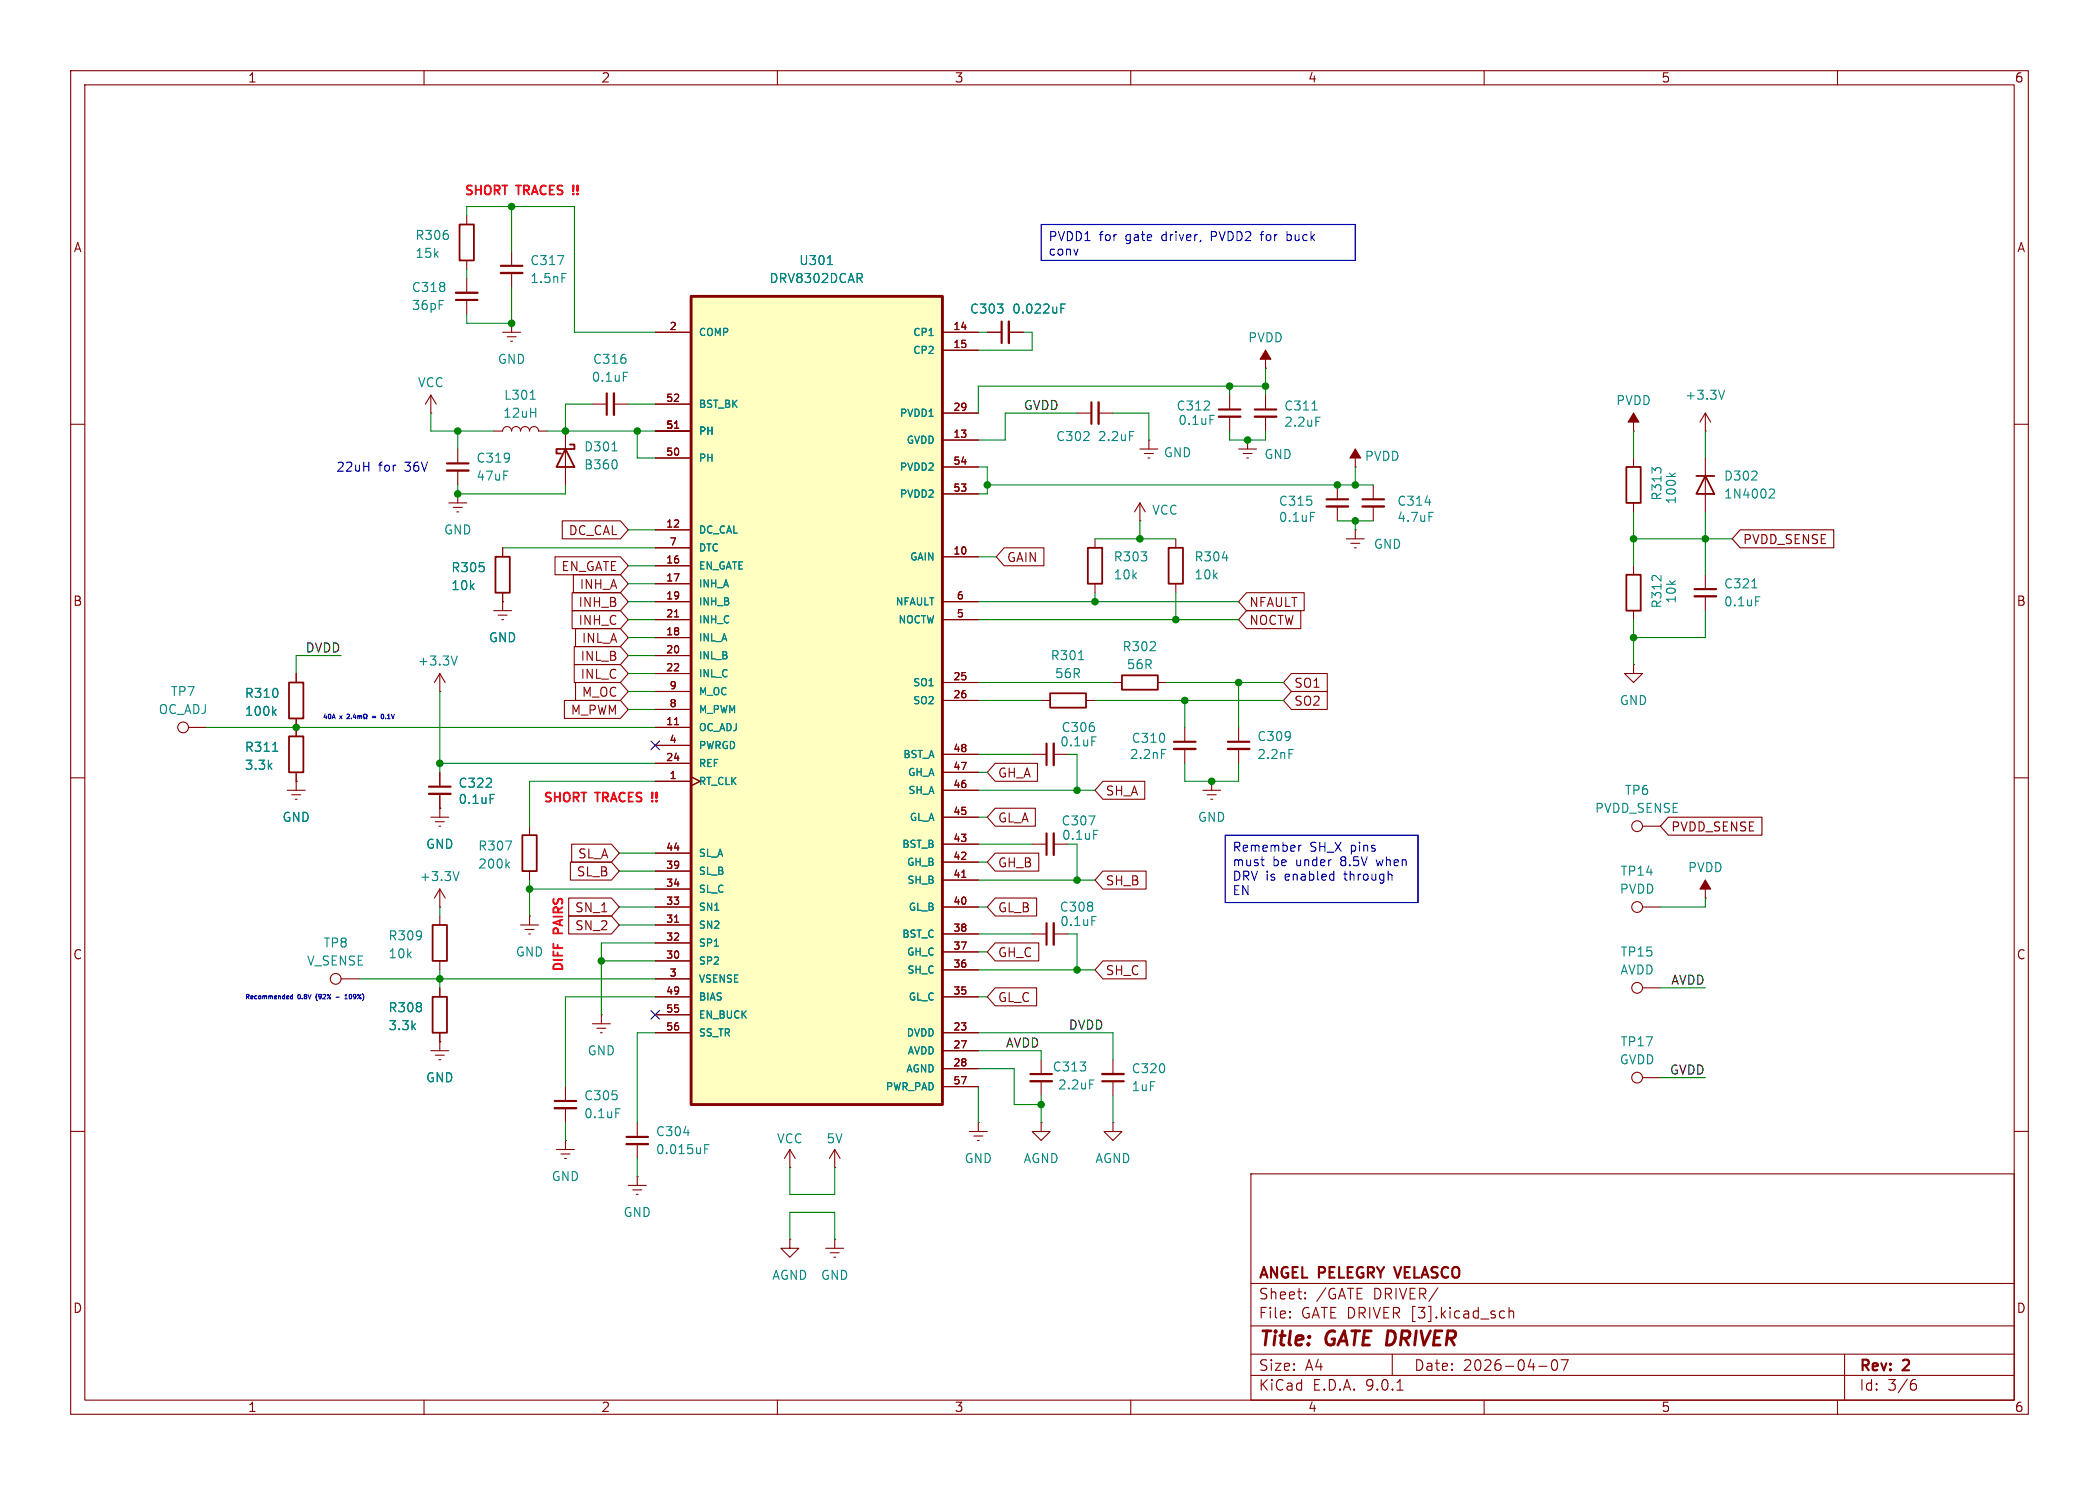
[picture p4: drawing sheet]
<svg xmlns="http://www.w3.org/2000/svg" width="297mm" height="210mm" viewBox="0 0 297 210" stroke-linecap="round" stroke-linejoin="round" font-family="sans-serif">
<path d="M0 0h297v210h-297z" fill="#fff" stroke="#fff" stroke-width=".14"/>
<g fill="none" stroke="#840000" stroke-width=".15">
<path d="M10 10h277v190h-277zM12 12h273v186h-273zM60 10v2M110 10v2M160 10v2M210 10v2M260 10v2M241.3 58.4l-.8 1.3M241.3 58.4l.8 1.3M241.3 58.4v2.6M10 60h2M63.5 71.1h2.5"/>
<path d="M64.1 71.8h1.3M64.6 72.4h.3M64.8 69.9h.1M64.8 63.5v2M64.8 66.5v2.1M64.8 69.9v1.2M231.1 64.8v1.2M231.1 71.1v1.3M241.3 61h.1M285 60h2M231.1 94v1.3h1.3l-1.3 1.2-1.2-1.2h1.2M231.1 94h.1"/>
<path d="M10 110h2M26.7 102.9h2.5M61 115.6h2.5M61.6 116.2h1.3M62.1 116.8h.3M62.2 114.3h.1M62.2 114.3v1.3M285 110h2M62.2 129.5v1.3M62.2 135.9v1.3M62.2 139.7v1.3M73.7 130.8h2.5"/>
<path d="M74.3 131.4h1.3M74.8 132.1h.3M74.9 129.5h.1M74.9 129.5v1.3M232.4 128.3h2.5M61 148.6h2.5M61.6 149.2h1.3M62.1 149.9h.3M62.2 147.3h.1M62.2 146.1v2.5M90.2 158.8v2M10 160h2"/>
<path d="M78.7 162.6h2.6M79.4 163.2h1.2M79.9 163.8h.2M80 161.3h.1M80 161.3v1.3M90.2 161.8v2M177 166h108v32h-108zM285 160h2M60 198v2M110 198v2M160 198v2M177 194.5h108"/>
<path d="M177 191.5h108M177 187.5h108M177 181.5h108M182.5 186.3h.1l-.1 .1M182.5 186.3v.1M182.5 185.5v.1M182.5 185.5h.1l-.1 .1M184.7 183.6v.1M184.7 183.6h-.1l.1 .1M184.7 182.8v.1M184.7 182.8h-.1l.1 .1M197 191.5v3"/>
<path d="M197.7 196.6h.8M210 198v2M212.5 185.4l.4 .1M212.9 186.3l-.4 .1M213.5 185.5a.37 .37 0 0 1 .7 .1v.8M213.5 184.9v1.5M217.7 193.2h1.2M219.7 192.4a.36 .36 0 0 1 .3-.1 .36 .36 0 0 1 .3 .3 .77 .77 0 0 1-.4 1.2 .91 .91 0 0 1-.2-1.4zM220.9 192.3h1l-.7 1.5M260 198v2M261 191.5v6.5M270.6 195.7h.4l.2 .3-.1 .5-.2 .1h-.3"/>
<path d="M271 195.1l-.4 .1"/>
<circle cx="25.9" cy="102.9" r=".76"/>
<circle cx="231.6" cy="128.3" r=".76"/>
</g>
<path d="M63.2 65.5h3.1M88.6 160.8h3.1M197.3 179.2l.5 1.5" fill="none" stroke="#840000" stroke-width=".3"/>
<path d="M63.2 66.5h3.1M88.6 161.8h3.1" fill="none" stroke="#840000" stroke-width=".33"/>
<path d="M244 55.2l-.4 1.3M236.2 66.9l.5 .5M237.1 66.9l-.5 .4M96.8 160.2h.7M99.7 162.5h.4M99.7 161.9h.6" fill="none" stroke="#008484" stroke-width=".15"/>
<path d="M230.1 66h2.1v5.1h-2.1zM61.2 130.8h2v5.1h-2zM61.2 141h2v5.1h-2z" fill="none" stroke="#840000" stroke-width=".25"/>
<path d="M97.8 41.9h35.5v114.3h-35.5z" fill="#ffffc2"/>
<path d="M97.8 41.9h35.5v114.3h-35.5z" fill="none" stroke="#840000" stroke-width=".41"/>
<g fill="none" stroke="#840000" stroke-width=".15">
<path d="M66 30.5v1.3M66 36.8v1.3M66 39.4v2M72.4 35.6v2M72.4 38.6v2M61 58.4h.1M61 55.9l-.8 1.3M61 55.9l.7 1.3M61 55.9v2.5M66 42.4v2.1M71.1 47h2.6M71.8 47.6h1.2"/>
<path d="M72.3 48.3h.2M72.4 45.7h.1M72.4 45.7v1.3M83.8 57.2h2.1M86.9 57.2h2M92.7 47h5.1M92.7 57.2h5.1M133.3 47h5.1M133.3 58.4h5.1M133.3 49.5h5.1M139.7 47h2M142.7 47h2.1"/>
<path d="M152.4 58.4h2M155.4 58.4h2.1M174 55.9v2M174 58.9v2.1M179.1 52.1h.1M179.1 49.5v2.6M179.1 55.9v2M179.1 58.9v2.1M231.1 58.4v2.6M69.8 61h1.3a.64 .64 0 0 1 .7-.7 .64 .64 0 0 1 .6 .7 .64 .64 0 0 1 .6-.7 .64 .64 0 0 1 .7 .7 .64 .64 0 0 1 .6-.7 .64 .64 0 0 1 .6 .7 .64 .64 0 0 1 .7-.7 .64 .64 0 0 1 .6 .7h1.3M71.1 77.5v1.2M78.5 78.7h9.3l1.1 1.3-1.1 1.3h-9.3z"/>
<path d="M79.6 73.7h8.2l1.1 1.2-1.1 1.3h-8.2zM80 61v7.6M92.7 61h5.1M92.7 64.8h5.1M92.7 74.9h5.1M92.7 77.5h5.1M95.4 60.6h.6M133.3 78.7h5.1M133.3 62.2h5.1M133.3 66h5.1M133.3 69.9h5.1M142.1 77.5h5.6v2.5h-5.6l-1.1-1.3z"/>
<path d="M154.9 76.2v1.3M161.3 73.7h.1M161.3 71.1l-.8 1.3M161.3 71.1l.8 1.3M161.3 71.1v2.6M161.3 63.5h2.5M161.9 64.1h1.3M162.4 64.8h.3M162.6 62.2h.1M162.6 62.2v1.3M166.4 76.2v1.3M175.3 63.5h2.5"/>
<path d="M175.9 64.1h1.3M176.4 64.8h.3M176.5 62.2h.1M176.5 62.2v1.3M189.2 68.6v2M189.2 71.6v2.1M190.5 76.2h2.5M191.1 76.8h1.3M191.6 77.5h.3M191.8 74.9h.1M191.8 66h.1M191.8 63.5v2.5"/>
<path d="M191.8 74.9v1.3M194.3 68.6v2M194.3 71.6v2.1M231.1 61h.1M241.3 64.8v7.6M41.9 95.3v1.2M62.2 97.8h.1M62.2 95.3l-.7 1.2M62.2 95.3l.8 1.2M62.2 95.3v2.5M69.8 86.4h2.6M70.5 87h1.3"/>
<path d="M71 87.6h.2M71.1 85.1h.1M71.1 83.8v2.6M79.9 99.1h7.9l1.1 1.2-1.1 1.3h-7.9zM81 86.4h6.8l1.1 1.2-1.1 1.3h-6.8zM81 83.8h6.8l1.1 1.3-1.1 1.3h-6.8zM81.1 81.3h6.7l1.1 1.3-1.1 1.2h-6.7zM81.3 94h6.5l1.1 1.3-1.1 1.2h-6.5zM81.3 91.4h6.5l1.1 1.3-1.1 1.3h-6.5zM81.4 88.9h6.4l1.1 1.3-1.1 1.2h-6.4zM81.4 96.5h6.4l1.1 1.3-1.1 1.3h-6.4zM92.7 80h5.1"/>
<path d="M92.7 82.6h5.1M92.7 85.1h5.1M92.7 87.6h5.1M92.7 90.2h5.1M92.7 92.7h5.1M92.7 95.3h5.1M92.7 97.8h5.1M95.4 87.2h.6M133.3 85.1h5.1M133.3 87.6h5.1M133.3 96.5h5.1M133.3 99.1h5.1"/>
<path d="M147.3 99.1h1.3M153.7 99.1h1.2M154.9 82.6v1.2M157.5 96.5h1.2M163.8 96.5h1.3M166.4 82.6v1.2M176.4 86.4h7.7v2.5h-7.7l-1.1-1.3zM176.4 83.8h8.1v2.6h-8.1l-1.1-1.3zM182.7 97.8h5.1v2.5h-5.1l-1.1-1.2zM182.7 95.2h5.1v2.6h-5.1l-1.1-1.3zM231.1 80v1.3M231.1 86.4v1.2"/>
<path d="M241.3 81.3v2M241.3 84.3v2.1M40.6 111.8h2.6M41.3 112.4h1.2M41.8 113h.2M41.9 110.5h.1M41.9 101.6v2.5M41.9 109.2v2.6M62.2 114.3h.1M62.2 109.2v2.1M62.2 112.3v2M74.9 116.8v1.3"/>
<path d="M80.9 119.4h5.6l1.1 1.3-1.1 1.2h-5.6zM92.7 100.3h5.1M92.7 102.9h5.1M92.7 105.4h5.1M92.7 108h5.1M92.7 110.5h5.1M95.4 102.5h.6M97.8 109.9l1.3 .6-1.3 .6M133.3 109.2h5.1M133.3 115.6h5.1M133.3 106.7h5.1M133.3 111.8h5.1"/>
<path d="M133.3 119.4h5.1M140.8 114.3h5.7v2.5h-5.7l-1.1-1.2zM140.8 107.9h6v2.6h-6l-1.1-1.3zM146 106.7h2.1M146 119.4h2.1M149.1 106.7h2M149.1 119.4h2M156.1 110.5h5.9v2.5h-5.9l-1.2-1.2zM167.6 102.9v2M167.6 105.9v2.1M170.2 111.8h2.5M170.8 112.4h1.3"/>
<path d="M171.3 113h.3M171.4 110.5h.1M171.4 110.5v1.3M175.3 102.9v2M175.3 105.9v2.1M232.4 116.8h2.5M48.3 138.4h2.5M62.2 128.3h.1M62.2 125.7v2.6M62.2 139.7v1.3M62.2 125.7l-.7 1.3M62.2 125.7l.8 1.3"/>
<path d="M74.9 123.2v1.3M80.5 127h6l1.1 1.3-1.1 1.2h-6zM80.5 129.5h6l1.1 1.3-1.1 1.3h-6zM80.7 121.9h5.8l1.1 1.3-1.1 1.3h-5.8zM92.7 138.4h5.1M92.7 128.3h5.1M92.7 120.7h5.1M92.7 123.2h5.1M92.7 125.7h5.1M92.7 130.8h5.1M92.7 133.4h5.1M92.7 135.9h5.1"/>
<path d="M95.4 130.4h.6M133.3 121.9h5.1M133.3 128.3h5.1M133.3 134.6h5.1M133.3 124.5h5.1M133.3 132.1h5.1M133.3 137.2h5.1M136.1 124.1h.6M140.8 133.3h6.2v2.6h-6.2l-1.1-1.3zM140.8 139.7h5.9v2.5h-5.9l-1.1-1.2zM140.8 120.6h6.2v2.6h-6.2l-1.1-1.3zM140.8 127h5.9v2.5h-5.9l-1.1-1.2z"/>
<path d="M146 132.1h2.1M149.1 132.1h2M156.1 123.2h6.1v2.5h-6.1l-1.2-1.2zM156.1 135.9h6.1v2.5h-6.1l-1.2-1.2zM232.4 139.7h2.5M241.3 127h.1M241.3 124.5v2.5M62.2 147.3h.1M62.2 146.1v1.2M80 153.7v2M80 156.7v2.1M83.8 144.8h2.6"/>
<path d="M84.5 145.4h1.2M85 146.1h.2M85.1 143.5h.1M85.1 143.5v1.3M92.7 141h5.1M92.7 143.5h5.1M92.7 146.1h5.1M133.3 141h5.1M133.3 146.1h5.1M133.3 148.6h5.1M133.3 151.1h5.1M133.3 153.7h5.1"/>
<path d="M138.4 158.8h.1M138.4 158.8v1.2M147.3 158.8v1.2h1.3l-1.3 1.3-1.3-1.3h1.3M147.3 158.8h.1M147.3 149.9v2M147.3 152.9v2M157.5 158.8v1.2h1.2l-1.2 1.3-1.3-1.3h1.3M157.5 158.8h.1M157.5 149.9v2M157.5 152.9v2M232.4 152.4h2.5M88.9 167.6h2.5"/>
<path d="M89.5 168.3h1.3M90 168.9h.3M90.2 166.4h.1M90.2 166.4v1.2M111.8 175.3v1.2h1.2l-1.2 1.3-1.3-1.3h1.3M111.8 175.3h.1M111.8 165.1h.1M111.8 162.6l-.8 1.2M111.8 162.6l.7 1.2M111.8 162.6v2.5M116.8 176.5h2.6M117.5 177.2h1.2"/>
<path d="M118 177.8h.2M118.1 165.1h.1M118.1 175.3h.1M118.1 162.6l-.8 1.2M118.1 162.6l.8 1.2M118.1 162.6v2.5M118.1 175.3v1.2M137.2 160h2.5M137.8 160.7h1.3M138.3 161.3h.3"/>
<circle cx="231.6" cy="116.8" r=".76"/>
<circle cx="47.5" cy="138.4" r=".76"/>
<circle cx="231.6" cy="139.7" r=".76"/>
<circle cx="231.6" cy="152.4" r=".76"/>
</g>
<g fill="none" stroke="#008484" stroke-width=".15">
<path d="M78.9 36.1h.9l-.6 1.3M79.5 38.7h.6M117.1 37.4h.7M75 56.5h.7M88.2 52.6h.6M150.1 43.6h.4M150.1 43h.6M171.2 58.7h.6M185.7 58h.7M186.2 59h.6M86.6 63.8h.7M87.2 65.2l.1 .3-.1 .7"/>
<path d="M159.8 61h.6M173 78.9h.7M185.4 72.5h.6M201.7 71h.7M202.2 72.5h.6M250.5 69.2h.5l.1 .3-.1 .2-.7 .7h.8M64.7 92.8l-.4 1.3M152.6 93.3h.7M247.9 83.1h.7M248.4 84.4h.6M38.6 106.2h.7M38.7 100.7l.4 .5"/>
<path d="M39.1 100.3l-.5 .5M69.4 112.3h.6M71.5 118.9h.9l-.6 1.3M154.1 115.4h.8l-.5 1.3M154.5 104.2h.6M154.8 117.4h.6M164.4 106h.6M182.4 106h.6M65 123.3l-.5 1.2M71.7 122.3l.4 .5M72.1 121.9l-.5 .5M154.5 129.6h.6"/>
<path d="M87.1 156.8h.6M154.2 152.7h.6"/>
</g>
<g fill="#840000" stroke="#840000" stroke-width=".15">
<path d="M231.1 58.4l.8 1.3h-1.5z"/>
<path d="M179.1 49.5l.7 1.3h-1.5z"/>
<path d="M191.8 63.5l.7 1.3h-1.5z"/>
<path d="M241.3 124.5l.8 1.2h-1.6z"/>
</g>
<g fill="none" stroke="#840000" stroke-width=".25">
<path d="M65 31.8h2.1v5h-2.1zM70.1 78.7h2v5.1h-2zM80 63.5l1.3 2.5h-2.6zM80.6 62.9h.7v.6h-2.6v.6h.7M153.9 77.5h2.1v5.1h-2.1zM165.4 77.5h2v5.1h-2zM240 67.3h2.6M241.3 67.3l1.3 2.6h-2.6zM40.9 96.5h2v5.1h-2zM148.6 98h5.1v2.1h-5.1zM158.7 95.5h5.1v2h-5.1zM230.1 81.3h2.1v5.1h-2.1z"/>
<path d="M40.9 104.1h2v5.1h-2zM73.9 118.1h2v5.1h-2z"/>
</g>
<g fill="none" stroke="#840000" stroke-width=".3">
<path d="M70.9 37.6h3M64.5 42.4h3.1M85.9 55.6v3.1M141.7 45.5v3M154.4 56.9v3M172.5 57.9h3M177.5 57.9h3.1M187.7 70.6h3.1M192.8 70.6h3M239.8 83.3h3M60.7 111.3h3.1M148.1 105.2v3"/>
<path d="M148.1 117.9v3M166.1 104.9h3.1M173.7 104.9h3.1M148.1 130.6v3M78.5 155.7h3M145.8 151.9h3M156 152.9h3"/>
</g>
<g fill="none" stroke="#840000" stroke-width=".33">
<path d="M70.9 38.6h3M64.5 41.4h3.1M86.9 55.6v3.1M142.7 45.5v3M155.4 56.9v3M172.5 58.9h3M177.5 58.9h3.1M187.7 71.6h3.1M192.8 71.6h3M239.8 84.3h3M60.7 112.3h3.1M149.1 105.2v3"/>
<path d="M149.1 117.9v3M166.1 105.9h3.1M173.7 105.9h3.1M149.1 130.6v3M78.5 156.7h3M145.8 152.9h3M156 151.9h3"/>
</g>
<path d="M246.2 74.9h13.3v2.6h-13.3l-1.1-1.3zM236.1 115.6h13.2v2.5h-13.2l-1.2-1.3z" fill="none" stroke="#840000" stroke-width=".16"/>
<g fill="none" stroke="#008400" stroke-width=".15">
<path d="M66 30.5v-1.3h15.3v17.8h11.4M66 38.1v1.3M72.4 29.2v6.4M61 58.4v2.6h8.8M72.4 40.6v5.1h-6.4v-1.2M83.8 57.2h-3.8v3.8M88.9 57.2h3.8M138.4 47h1.3M144.8 47h1.2v2.5h-7.6M152.4 58.4h-10.2v3.8h-3.8M157.5 58.4h5.1v3.8M174 54.6v1.3"/>
<path d="M179.1 54.6h-40.7v3.8M179.1 52.1v3.8M64.8 61v2.5M64.8 68.6v1.3h15.2v-1.3M71.1 77.5h21.6M77.5 61h15.2M88.9 74.9h3.8M90.2 61v3.8h2.5M138.4 66h1.3v3.9h-1.3M138.4 78.7h2.6M139.7 68.6h54.6M154.9 76.2h11.5"/>
<path d="M161.3 73.7v2.5M174 61v1.2h5.1v-1.2M189.2 73.7h5.1M191.8 66v2.6M191.8 73.7v1.2M231.1 61v3.8M231.1 72.4v7.6M231.1 76.2h14M241.3 61v3.8M241.3 72.4v8.9M48.3 92.7h-6.4v2.6M62.2 97.8v11.4"/>
<path d="M88.9 92.7h3.8M88.9 80h3.8M88.9 85.1h3.8M88.9 90.2h3.8M88.9 87.6h3.8M88.9 82.6h3.8M88.9 97.8h3.8M88.9 95.3h3.8M138.4 85.1h36.9M138.4 87.6h36.9M138.4 96.5h19.1M138.4 99.1h8.9"/>
<path d="M154.9 99.1h26.7M154.9 83.8v1.3M165.1 96.5h16.5M166.4 83.8v3.8M167.6 99.1v3.8M175.3 96.5v6.4M231.1 87.6v6.4M241.3 86.4v3.8h-10.2M29.2 102.9h63.5M62.2 108h30.5M88.9 100.3h3.8M92.7 110.5h-17.8v6.3"/>
<path d="M138.4 111.8h16.5M138.4 115.6h1.3M138.4 106.7h7.6M138.4 109.2h1.3M138.4 119.4h7.6M151.1 106.7h1.3v5.1M152.4 119.4v5.1M167.6 108v2.5h7.7v-2.5M50.8 138.4h41.9M62.2 128.3v1.2M62.2 137.2v2.5M74.9 125.7h17.8"/>
<path d="M74.9 124.5v5M85.1 135.9h7.6M87.6 130.8h5.1M87.6 120.7h5.1M87.6 128.3h5.1M87.6 123.2h5.1M92.7 133.4h-7.6v10.1M138.4 137.2h16.5M138.4 134.6h1.3M138.4 128.3h1.3M138.4 132.1h7.6M138.4 124.5h16.5"/>
<path d="M138.4 121.9h1.3M151.1 132.1h1.3v5.1M234.9 139.7h6.4M241.3 127v1.3h-6.4M80 158.8v2.5M92.7 141h-12.7v12.7M92.7 146.1h-2.5v12.7M138.4 141h1.3M138.4 146.1h19.1v3.8M138.4 148.6h8.9v1.3M138.4 151.1h5.1v5.1h3.8M138.4 153.7v5.1"/>
<path d="M147.3 154.9v3.9M157.5 154.9v3.9M234.9 152.4h6.4M90.2 163.8v2.6M111.8 165.1v3.8h6.3v-3.8M111.8 175.3v-3.8h6.3v3.8"/>
</g>
<path d="M92.1 104.8l1.2 1.2M93.3 104.8l-1.2 1.2M92.1 142.9l1.2 1.2M93.3 142.9l-1.2 1.2" fill="none" stroke="#000084" stroke-width=".15"/>
<g fill="none" stroke="#0000c2" stroke-width=".15">
<path d="M147.3 31.8h44.5v5h-44.5zM178.3 33.2h.5M178.6 32.8l-.1 1.2M182.1 32.8v1.2M182.1 34h.4M182.5 33.2h-.4M49.1 101.1l.2-.1 .2 .2-.4 .4h.4M49.7 101.6h.1M50.1 101l-.1 .4h.4M50.3 101.2v.4M50.6 101.2v.4M50.6 101.3l.2-.1 .1 .1"/>
<path d="M50.9 101.3l.2-.1 .1 .4M50.9 101.3v.3M51.5 101.6h.1v-.1a.27 .27 0 0 1-.1-.4 .27 .27 0 0 1 .3-.1l.1 .3-.1 .3h.1M52.7 101.3h.5M52.7 101.5h.5M53.9 101.2l.2-.2a.36 .36 0 0 1 0 .6M54.6 101.6h.1M173.4 118.1h27.3v9.5h-27.3zM183.8 119.5v.9M184.1 119.5l-.2 .1-.1 .2M178.4 121.6h.5M178.6 122.4h.3"/>
<path d="M188.6 123.6l.1 .1M188.7 123.2v1.3M188.7 124.4l-.1 .1M40.8 140.9v.1h-.3M41.4 140.6v.7M41.4 140.9l-.2-.1-.1 .2v.2h.3M44.9 140.5a.74 .74 0 0 0 0 1M47.5 141h.5M48.8 141.3h.4M48.8 140.8l.2-.2v.7M49.6 140.6a.34 .34 0 0 0-.2 .3 .34 .34 0 0 0 .2 .4M51.3 140.5v.1"/>
</g>
<g fill="#008400" stroke="#008400" stroke-width=".15">
<circle cx="64.8" cy="69.9" r=".46"/>
<circle cx="90.2" cy="61" r=".46"/>
<circle cx="41.9" cy="102.9" r=".46"/>
<circle cx="62.2" cy="138.4" r=".46"/>
<circle cx="74.9" cy="125.7" r=".46"/>
<circle cx="62.2" cy="108" r=".46"/>
<circle cx="72.4" cy="29.2" r=".46"/>
<circle cx="80" cy="61" r=".46"/>
<circle cx="72.4" cy="45.7" r=".46"/>
<circle cx="64.8" cy="61" r=".46"/>
<circle cx="85.1" cy="135.9" r=".46"/>
<circle cx="147.3" cy="156.2" r=".46"/>
<circle cx="152.4" cy="137.2" r=".46"/>
<circle cx="179.1" cy="54.6" r=".46"/>
<circle cx="174" cy="54.6" r=".46"/>
<circle cx="191.8" cy="68.6" r=".46"/>
<circle cx="189.2" cy="68.6" r=".46"/>
<circle cx="231.1" cy="76.2" r=".46"/>
<circle cx="231.1" cy="90.2" r=".46"/>
<circle cx="241.3" cy="76.2" r=".46"/>
<circle cx="176.5" cy="62.2" r=".46"/>
<circle cx="161.3" cy="76.2" r=".46"/>
<circle cx="175.3" cy="96.5" r=".46"/>
<circle cx="167.6" cy="99.1" r=".46"/>
<circle cx="139.7" cy="68.6" r=".46"/>
<circle cx="166.4" cy="87.6" r=".46"/>
<circle cx="154.9" cy="85.1" r=".46"/>
<circle cx="152.4" cy="111.8" r=".46"/>
<circle cx="171.4" cy="110.5" r=".46"/>
<circle cx="152.4" cy="124.5" r=".46"/>
<circle cx="191.8" cy="73.7" r=".46"/>
</g>
<g font-size="2.8" fill="#840000">
<text x="178" y="190.9">Title:</text>
<text x="187.7" y="190.9">GATE DRIVER</text>
</g>
<g font-size="2.1" fill="#840000">
<text x="178" y="184">Sheet:</text>
<text x="178" y="181.2">ANGEL PELEGRY</text>
<text x="186.2" y="184">/GATE</text>
<text x="194.4" y="184">DRIVER/</text>
<text x="198.1" y="181.2">VELASCO</text>
<text x="178" y="186.7">File:</text>
<text x="184.1" y="186.7">GATE DRIVER [3].kicad_sch</text>
<text x="178" y="196.9">KiCad</text>
<text x="178" y="194.1">Size:</text>
<text x="184.7" y="194.1">A4</text>
<text x="185.7" y="196.9">E.D.A.</text>
<text x="193.3" y="196.9">9.0.1</text>
<text x="200" y="194.1">Date:</text>
<text x="207" y="194.1">2026-04-07</text>
<text x="263" y="194.3">Rev:</text>
<text x="263" y="196.9">Id:</text>
<text x="267.1" y="196.9">3/6</text>
<text x="269.4" y="194.3">2</text>
</g>
<g font-size="1.8" fill="#840000">
<text x="35" y="11.9">1</text>
<text x="85" y="11.9">2</text>
<text x="135" y="11.9">3</text>
<text x="185" y="11.9">4</text>
<text x="235" y="11.9">5</text>
<text x="285" y="11.9">6</text>
<text x="10.3" y="35.9">A</text>
<text x="285.3" y="35.9">A</text>
<text x="80.4" y="75.9">DC_CAL</text>
<text x="246.5" y="77.2">PVDD_SENSE</text>
<text x="79.3" y="81">EN_GATE</text>
<text x="81.9" y="83.5">INH_A</text>
<text x="142.4" y="79.7">GAIN</text>
<text x="10.3" y="85.9">B</text>
<text x="81.8" y="88.6">INH_C</text>
<text x="81.8" y="86">INH_B</text>
<text x="176.7" y="88.6">NOCTW</text>
<text x="176.7" y="86">NFAULT</text>
<text x="285.3" y="85.9">B</text>
<text x="82.1" y="93.7">INL_B</text>
<text x="82.2" y="91.1">INL_A</text>
<text x="80.7" y="101.3">M_PWM</text>
<text x="82.1" y="96.2">INL_C</text>
<text x="82.2" y="98.7">M_OC</text>
<text x="183" y="100">SO2</text>
<text x="183" y="97.5">SO1</text>
<text x="141.1" y="110.2">GH_A</text>
<text x="156.4" y="112.7">SH_A</text>
<text x="141.1" y="116.5">GL_A</text>
<text x="236.4" y="117.8">PVDD_SENSE</text>
<text x="81.5" y="124.1">SL_B</text>
<text x="81.7" y="121.6">SL_A</text>
<text x="141.1" y="122.9">GH_B</text>
<text x="156.4" y="125.4">SH_B</text>
<text x="81.3" y="129.2">SN_1</text>
<text x="81.3" y="131.8">SN_2</text>
<text x="141.1" y="129.2">GL_B</text>
<text x="10.3" y="135.9">C</text>
<text x="141.1" y="135.6">GH_C</text>
<text x="285.3" y="135.9">C</text>
<text x="141.1" y="141.9">GL_C</text>
<text x="156.4" y="138.1">SH_C</text>
<text x="10.3" y="185.9">D</text>
<text x="285.3" y="185.9">D</text>
<text x="35" y="199.9">1</text>
<text x="85" y="199.9">2</text>
<text x="135" y="199.9">3</text>
<text x="185" y="199.9">4</text>
<text x="235" y="199.9">5</text>
<text x="285" y="199.9">6</text>
</g>
<g font-size="1.8" fill="#ff0019">
<text x="65.6" y="27.9">SHORT</text>
<text x="73.1" y="27.9">TRACES !!</text>
<text x="76.7" y="113.8">SHORT</text>
<text x="84.3" y="113.8">TRACES !!</text>
</g>
<g font-size="1.8" fill="#008484">
<text x="58.7" y="34.1">R306</text>
<text x="58.2" y="41.5">C318</text>
<text x="58.7" y="36.7">15k</text>
<text x="74.9" y="37.7">C317</text>
<text x="74.9" y="40.2">1.5nF</text>
<text x="108.8" y="40.2">DRV8302DCAR</text>
<text x="113" y="37.7">U301</text>
<text x="58.2" y="44">36pF</text>
<text x="137.1" y="44.6">C303</text>
<text x="143.1" y="44.6">0.022uF</text>
<text x="70.4" y="51.7">GND</text>
<text x="83.8" y="51.7">C316</text>
<text x="176.5" y="48.6">PVDD</text>
<text x="59" y="55">VCC</text>
<text x="71.1" y="59.3">12uH</text>
<text x="71.2" y="56.7">L301</text>
<text x="83.6" y="54.2">0.1uF</text>
<text x="166.4" y="58.3">C312</text>
<text x="181.6" y="58.3">C311</text>
<text x="228.6" y="57.5">PVDD</text>
<text x="238.4" y="56.7">+3.3V</text>
<text x="67.3" y="65.6">C319</text>
<text x="82.6" y="64">D301</text>
<text x="149.3" y="62.6">C302</text>
<text x="155.3" y="62.6">2.2uF</text>
<text x="164.6" y="64.9">GND</text>
<text x="166.6" y="60.3">0.1uF</text>
<text x="178.8" y="65.1">GND</text>
<text x="181.6" y="60.6">2.2uF</text>
<text x="193" y="65.4">PVDD</text>
<text x="67.3" y="68.2">47uF</text>
<text x="82.6" y="66.6">B360</text>
<text x="180.9" y="71.7">C315</text>
<text x="197.6" y="71.7">C314</text>
<text x="235.3" y="70.9" transform="rotate(-90 235.3 70.9)">R313</text>
<text x="237.3" y="71.4" transform="rotate(-90 237.3 71.4)">100k</text>
<text x="243.8" y="68.2">D302</text>
<text x="243.8" y="70.7">1N4002</text>
<text x="62.7" y="75.8">GND</text>
<text x="162.9" y="73">VCC</text>
<text x="180.9" y="74">0.1uF</text>
<text x="194.3" y="77.8">GND</text>
<text x="197.6" y="74">4.7uF</text>
<text x="63.8" y="81.1">R305</text>
<text x="63.8" y="83.7">10k</text>
<text x="157.5" y="79.6">R303</text>
<text x="157.5" y="82.1">10k</text>
<text x="168.9" y="79.6">R304</text>
<text x="168.9" y="82.1">10k</text>
<text x="243.8" y="83.4">C321</text>
<text x="235.3" y="86.1" transform="rotate(-90 235.3 86.1)">R312</text>
<text x="237.3" y="85.4" transform="rotate(-90 237.3 85.4)">10k</text>
<text x="243.8" y="86">0.1uF</text>
<text x="59" y="94.3">+3.3V</text>
<text x="69.1" y="91">GND</text>
<text x="148.6" y="93.6">R301</text>
<text x="158.7" y="92.3">R302</text>
<text x="159.3" y="94.8">56R</text>
<text x="22.4" y="101.2">OC_ADJ</text>
<text x="24.1" y="98.7">TP7</text>
<text x="34.6" y="98.9">R310</text>
<text x="34.6" y="101.4">100k</text>
<text x="149.2" y="96.1">56R</text>
<text x="229.1" y="99.9">GND</text>
<text x="34.6" y="106.5">R311</text>
<text x="149.9" y="105.8">0.1uF</text>
<text x="150.1" y="103.7">C306</text>
<text x="159.8" y="107.5">2.2nF</text>
<text x="160" y="105.3">C310</text>
<text x="177.8" y="105">C309</text>
<text x="177.8" y="107.5">2.2nF</text>
<text x="34.6" y="109.1">3.3k</text>
<text x="64.8" y="111.6">C322</text>
<text x="64.8" y="113.9">0.1uF</text>
<text x="229.8" y="112.6">TP6</text>
<text x="39.9" y="116.4">GND</text>
<text x="150.1" y="116.9">C307</text>
<text x="169.4" y="116.4">GND</text>
<text x="225.6" y="115.2">PVDD_SENSE</text>
<text x="59.3" y="124.8">+3.3V</text>
<text x="60.2" y="120.2">GND</text>
<text x="67.6" y="120.5">R307</text>
<text x="67.6" y="123">200k</text>
<text x="229.2" y="124.1">TP14</text>
<text x="238.7" y="123.5">PVDD</text>
<text x="149.8" y="129.1">C308</text>
<text x="149.9" y="131.2">0.1uF</text>
<text x="229.1" y="126.6">PVDD</text>
<text x="43.3" y="136.8">V_SENSE</text>
<text x="45.7" y="134.2">TP8</text>
<text x="54.9" y="133.2">R309</text>
<text x="54.9" y="135.7">10k</text>
<text x="72.9" y="135.5">GND</text>
<text x="229.2" y="135.5">TP15</text>
<text x="54.9" y="143.4">R308</text>
<text x="229.2" y="138">AVDD</text>
<text x="54.9" y="145.9">3.3k</text>
<text x="83.1" y="149.5">GND</text>
<text x="229.2" y="148.2">TP17</text>
<text x="60.2" y="153.3">GND</text>
<text x="82.6" y="155.8">C305</text>
<text x="148.9" y="151.7">C313</text>
<text x="149.6" y="154.3">2.2uF</text>
<text x="160" y="152">C320</text>
<text x="160" y="154.5">1uF</text>
<text x="229.1" y="150.7">GVDD</text>
<text x="82.6" y="158.3">0.1uF</text>
<text x="92.7" y="160.9">C304</text>
<text x="109.8" y="161.9">VCC</text>
<text x="116.9" y="161.9">5V</text>
<text x="78" y="167.2">GND</text>
<text x="92.7" y="163.4">0.015uF</text>
<text x="136.4" y="164.7">GND</text>
<text x="144.7" y="164.7">AGND</text>
<text x="154.9" y="164.7">AGND</text>
<text x="88.1" y="172.3">GND</text>
<text x="109.2" y="181.2">AGND</text>
<text x="116.1" y="181.2">GND</text>
</g>
<g font-size="1.8" fill="#0000c2">
<text x="148.3" y="34.4">PVDD1</text>
<text x="155.6" y="34.4">for</text>
<text x="159.4" y="34.4">gate</text>
<text x="164.7" y="34.4">driver,</text>
<text x="171.8" y="34.4">PVDD2</text>
<text x="179.1" y="34.4">for</text>
<text x="182.9" y="34.4">buck</text>
<text x="148.3" y="36.5">conv</text>
<text x="47.5" y="66.9">22uH</text>
<text x="53.6" y="66.9">for</text>
<text x="57.4" y="66.9">36V</text>
<text x="174.3" y="120.8">Remember</text>
<text x="174.3" y="122.8">must</text>
<text x="174.3" y="124.9">DRV is</text>
<text x="180.1" y="122.8">be</text>
<text x="181.9" y="124.9">enabled</text>
<text x="183.5" y="122.8">under</text>
<text x="185.3" y="120.8">SH_X</text>
<text x="190" y="122.8">8.5V</text>
<text x="190.5" y="124.9">through</text>
<text x="191.2" y="120.8">pins</text>
<text x="195.3" y="122.8">when</text>
<text x="174.3" y="126.9">EN</text>
</g>
<g font-size="1.8">
<text x="144.8" y="58.1">GVDD</text>
<text x="43.2" y="92.4">DVDD</text>
<text x="236.4" y="139.4">AVDD</text>
<text x="142.2" y="148.2">AVDD</text>
<text x="151.1" y="145.7">DVDD</text>
<text x="236.2" y="152.1">GVDD</text>
</g>
<text font-size="1.8" fill="#008400" x="150.2" y="119">0.1uF</text>
<g font-size="1.8" fill="#ff0200">
<text x="80" y="137.6" transform="rotate(-90 80 137.6)">DIFF</text>
<text x="80" y="132" transform="rotate(-90 80 132)">PAIRS</text>
</g>
<g font-size="1.4" fill="#840000">
<text x="94.6" y="46.7">2</text>
<text x="134.8" y="46.7">14</text>
<text x="134.8" y="49.3">15</text>
<text x="94.2" y="56.9">52</text>
<text x="134.8" y="58.2">29</text>
<text x="94.2" y="60.7">51</text>
<text x="94.2" y="64.5">50</text>
<text x="134.8" y="62">13</text>
<text x="134.8" y="65.8">54</text>
<text x="134.8" y="69.6">53</text>
<text x="94.2" y="74.7">12</text>
<text x="94.6" y="77.2">7</text>
<text x="94.2" y="79.8">16</text>
<text x="94.2" y="82.3">17</text>
<text x="134.8" y="78.5">10</text>
<text x="94.2" y="84.8">19</text>
<text x="94.2" y="87.4">21</text>
<text x="94.2" y="89.9">18</text>
<text x="135.3" y="84.8">6</text>
<text x="135.3" y="87.4">5</text>
<text x="94.2" y="92.5">20</text>
<text x="94.2" y="95">22</text>
<text x="94.6" y="97.5">9</text>
<text x="94.6" y="100.1">8</text>
<text x="134.8" y="96.3">25</text>
<text x="134.8" y="98.8">26</text>
<text x="94.2" y="102.6">11</text>
<text x="94.2" y="107.7">24</text>
<text x="94.6" y="105.2">4</text>
<text x="134.8" y="106.4">48</text>
<text x="94.6" y="110.2">1</text>
<text x="134.8" y="109">47</text>
<text x="134.8" y="111.5">46</text>
<text x="134.8" y="115.3">45</text>
<text x="134.8" y="119.1">43</text>
<text x="94.2" y="120.4">44</text>
<text x="94.2" y="122.9">39</text>
<text x="94.2" y="125.5">34</text>
<text x="134.8" y="121.7">42</text>
<text x="134.8" y="124.2">41</text>
<text x="94.2" y="128">33</text>
<text x="94.2" y="130.6">31</text>
<text x="134.8" y="128">40</text>
<text x="134.8" y="131.8">38</text>
<text x="94.2" y="133.1">32</text>
<text x="94.2" y="135.6">30</text>
<text x="134.8" y="134.4">37</text>
<text x="134.8" y="136.9">36</text>
<text x="94.2" y="140.7">49</text>
<text x="94.2" y="143.3">55</text>
<text x="94.6" y="138.2">3</text>
<text x="134.8" y="140.7">35</text>
<text x="94.2" y="145.8">56</text>
<text x="134.8" y="145.8">23</text>
<text x="134.8" y="148.3">27</text>
<text x="134.8" y="150.9">28</text>
<text x="134.8" y="153.4">57</text>
</g>
<g font-size="1.4" fill="#008484">
<text x="98.8" y="47.7">COMP</text>
<text x="129.1" y="47.7">CP1</text>
<text x="129.1" y="50.3">CP2</text>
<text x="98.8" y="57.9">BST_BK</text>
<text x="127.2" y="59.2">PVDD1</text>
<text x="98.8" y="61.7">PH</text>
<text x="98.8" y="65.5">PH</text>
<text x="128.2" y="63">GVDD</text>
<text x="127.2" y="66.8">PVDD2</text>
<text x="127.2" y="70.6">PVDD2</text>
<text x="98.8" y="75.7">DC_CAL</text>
<text x="98.8" y="78.2">DTC</text>
<text x="98.8" y="80.7">EN_GATE</text>
<text x="98.8" y="83.3">INH_A</text>
<text x="128.6" y="79.5">GAIN</text>
<text x="98.8" y="85.8">INH_B</text>
<text x="98.8" y="88.4">INH_C</text>
<text x="126.6" y="85.8">NFAULT</text>
<text x="127" y="88.4">NOCTW</text>
<text x="98.8" y="90.9">INL_A</text>
<text x="98.8" y="93.4">INL_B</text>
<text x="98.8" y="96">INL_C</text>
<text x="98.8" y="98.5">M_OC</text>
<text x="98.8" y="101.1">M_PWM</text>
<text x="129.1" y="97.3">SO1</text>
<text x="129.1" y="99.8">SO2</text>
<text x="98.8" y="103.6">OC_ADJ</text>
<text x="98.8" y="106.1">PWRGD</text>
<text x="127.7" y="107.4">BST_A</text>
<text x="98.8" y="108.7">REF</text>
<text x="98.8" y="111.2">RT_CLK</text>
<text x="128.4" y="110">GH_A</text>
<text x="128.4" y="112.5">SH_A</text>
<text x="128.6" y="116.3">GL_A</text>
<text x="98.8" y="121.4">SL_A</text>
<text x="98.8" y="123.9">SL_B</text>
<text x="127.5" y="120.1">BST_B</text>
<text x="128.2" y="122.7">GH_B</text>
<text x="128.3" y="125.2">SH_B</text>
<text x="98.8" y="126.5">SL_C</text>
<text x="98.8" y="129">SN1</text>
<text x="98.8" y="131.5">SN2</text>
<text x="128.5" y="129">GL_B</text>
<text x="98.8" y="134.1">SP1</text>
<text x="98.8" y="136.6">SP2</text>
<text x="127.5" y="132.8">BST_C</text>
<text x="128.2" y="135.4">GH_C</text>
<text x="128.3" y="137.9">SH_C</text>
<text x="98.8" y="139.2">VSENSE</text>
<text x="98.8" y="141.7">BIAS</text>
<text x="128.5" y="141.7">GL_C</text>
<text x="98.8" y="144.2">EN_BUCK</text>
<text x="98.8" y="146.8">SS_TR</text>
<text x="128.2" y="146.8">DVDD</text>
<text x="128.3" y="149.3">AVDD</text>
<text x="125.2" y="154.4">PWR_PAD</text>
<text x="128.1" y="151.9">AGND</text>
</g>
<g font-size=".9" fill="#0000c2">
<text x="45.6" y="101.9">40A</text>
<text x="48.1" y="101.9">x</text>
<text x="53.4" y="101.9">=</text>
<text x="55" y="101.9">0.1V</text>
<text x="34.6" y="141.5">Recommended</text>
<text x="42.2" y="141.5">0.8V</text>
<text x="45.1" y="141.5">(92%</text>
<text x="49.8" y="141.5">109%)</text>
</g>
</svg>
